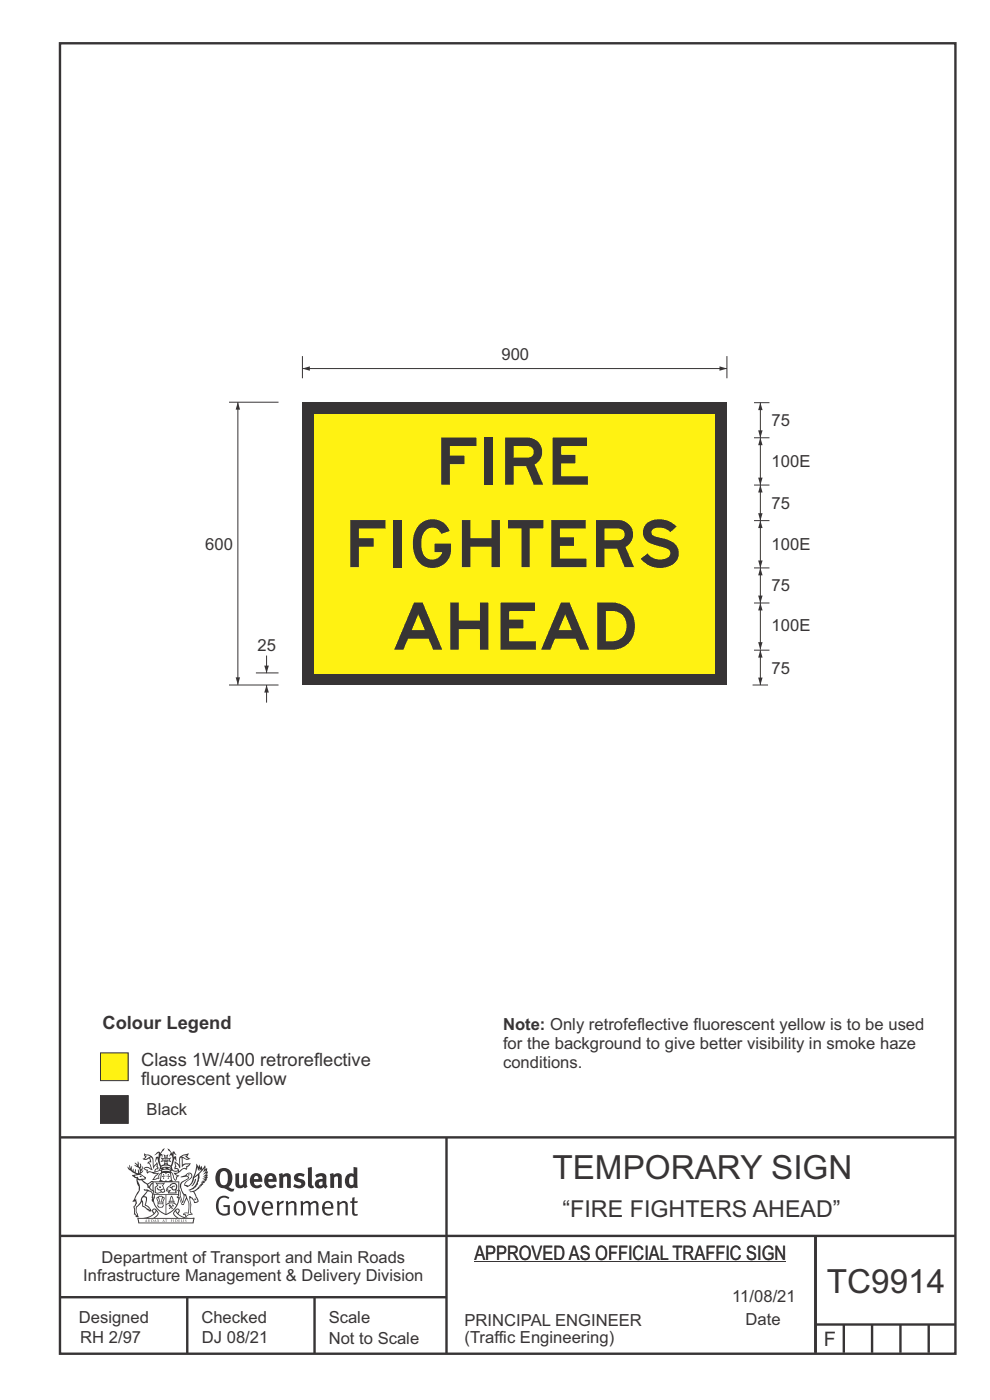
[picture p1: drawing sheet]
<svg xmlns="http://www.w3.org/2000/svg" width="210mm" height="297mm" viewBox="0 0 210 297" stroke-linecap="round" stroke-linejoin="round" font-family="sans-serif">
<g fill="none" stroke="#373435" stroke-width=".51">
<path d="M12.7 9.2h190v278h-190zM12.7 241.3h190M94.7 241.4v45.8M12.7 275.2h82M12.7 262.2h190.1M39.7 275.2v12M66.7 275.2v12M173 262.1v24.9M173 281h29.7M179 281v6M185 281v6M191 281v6"/>
<path d="M197 281v6"/>
</g>
<path d="M100.6 267.7h66.2" fill="none" stroke="#373435" stroke-width=".21"/>
<path d="M21.3 223.4h5.9v5.8h-5.9z" fill-rule="evenodd" fill="#fff212" stroke="#373435" stroke-width=".21"/>
<path d="M21.3 232.4h5.9v5.9h-5.9z" fill-rule="evenodd" fill="#373435" stroke="#373435" stroke-width=".21"/>
<path d="M64.2 78.2h90" fill="none" stroke="#373435" stroke-width=".21"/>
<g fill="#373435">
<path d="M64.1 78.2l1.6-.5v1z"/>
<path d="M152.6 77.7l1.6 .5-1.6 .5z"/>
</g>
<path d="M64.2 75.5v4.7M154.2 75.5v4.7M159.9 92.9h3.3M159.9 85.4h3.3M159.9 110.4h3.3M159.9 102.9h3.3M159.9 137.9h3.3M159.9 127.9h3.3M159.9 120.5h3.3M161.3 137.9v7.4M159.6 145.3h3.3" fill="none" stroke="#373435" stroke-width=".21"/>
<g fill="#373435">
<path d="M161.3 137.9l.5 1.6h-1z"/>
<path d="M160.8 143.7h1l-.5 1.6z"/>
</g>
<path d="M161.3 102.9v7.5" fill="none" stroke="#373435" stroke-width=".21"/>
<g fill="#373435">
<path d="M161.3 102.9l.5 1.6h-1z"/>
<path d="M160.8 108.9h1l-.5 1.6z"/>
</g>
<path d="M161.3 92.9v10" fill="none" stroke="#373435" stroke-width=".21"/>
<g fill="#373435">
<path d="M161.3 92.8l.5 1.6h-1z"/>
<path d="M160.8 101.3h1l-.5 1.6z"/>
</g>
<path d="M161.3 85.4v7.5" fill="none" stroke="#373435" stroke-width=".21"/>
<g fill="#373435">
<path d="M161.3 85.4l.5 1.6h-1z"/>
<path d="M160.8 91.3h1l-.5 1.6z"/>
</g>
<path d="M161.3 127.9v9.9" fill="none" stroke="#373435" stroke-width=".21"/>
<g fill="#373435">
<path d="M161.3 127.9l.5 1.6h-1z"/>
<path d="M160.8 136.2h1l-.5 1.6z"/>
</g>
<path d="M161.3 110.4v10.1" fill="none" stroke="#373435" stroke-width=".21"/>
<g fill="#373435">
<path d="M161.3 110.4l.5 1.6h-1z"/>
<path d="M160.8 118.9h1l-.5 1.6z"/>
</g>
<path d="M161.3 120.5v7.4" fill="none" stroke="#373435" stroke-width=".21"/>
<g fill="#373435">
<path d="M161.3 120.5l.5 1.6h-1z"/>
<path d="M160.8 126.3h1l-.5 1.6z"/>
<path d="M64.2 85.4h90v59.9h-90z" fill-rule="evenodd"/>
</g>
<path d="M66.6 87.8h85.1v55h-85.1z" fill-rule="evenodd" fill="#fff212"/>
<path d="M50.5 85.3v60" fill="none" stroke="#373435" stroke-width=".21"/>
<g fill="#373435">
<path d="M50 143.7h.9l-.4 1.6z"/>
<path d="M50.5 85.3l.4 1.6h-.9z"/>
</g>
<path d="M48.6 85.3h10.5M56.5 139.1v3.7M48.6 145.3h10.5M54.3 142.8h4.8" fill="none" stroke="#373435" stroke-width=".21"/>
<path d="M56.1 141.2h.9l-.5 1.6z" fill="#373435"/>
<path d="M56.5 145.3v3.8" fill="none" stroke="#373435" stroke-width=".21"/>
<path d="M56.5 145.3l.5 1.6h-.9z" fill="#373435"/>
<path d="M100.6 267.7h66.2" fill="none" stroke="#373435" stroke-width=".21"/>
<g fill="#373435">
<path d="M47 248.6a2.55 2.55 0 0 0 0 2.7l.3 .1a.81 .81 0 0 0 1-.9v-.6a1.04 1.04 0 0 0-1.1-1.4zM46.3 248.2a1.82 1.82 0 0 1 2.1-.2 1.82 1.82 0 0 1 .9 1.9 2.29 2.29 0 0 1-.8 1.9l.7 .4h.5l-.2 .5a2.87 2.87 0 0 1-2-.6 2.12 2.12 0 0 1-1.7-3.1z" fill-rule="evenodd"/>
<path d="M49.9 249l.8-.1v1.9a.46 .46 0 0 0 .3 .7 .46 .46 0 0 0 .6-.3v-2.2l.7-.1v2.3l.2 .6-.5 .3-.3-.3a1.02 1.02 0 0 1-1.2 .3 1.02 1.02 0 0 1-.6-1.1z" fill-rule="evenodd"/>
<path d="M54 249.6l-.1 .5h.9a.49 .49 0 0 0-.2-.5 .49 .49 0 0 0-.6 0zM53.4 249.3a1.34 1.34 0 0 1 1.6-.3 1.34 1.34 0 0 1 .6 1.5v.2h-1.7a.77 .77 0 0 0 .5 .8 .77 .77 0 0 0 .9-.3l.3 .5a1.59 1.59 0 0 1-2 .1 1.59 1.59 0 0 1-.5-2z" fill-rule="evenodd"/>
<path d="M57 249.6l-.1 .5h1a.49 .49 0 0 0-.2-.5 .49 .49 0 0 0-.7 0zM56.4 249.3a1.34 1.34 0 0 1 1.6-.3 1.34 1.34 0 0 1 .7 1.5v.2h-1.8a.77 .77 0 0 0 .5 .8 .77 .77 0 0 0 .9-.3l.4 .5a1.59 1.59 0 0 1-2.1 .1 1.59 1.59 0 0 1-.5-2z" fill-rule="evenodd"/>
<path d="M59.2 249.1l.7-.2 .1 .3a.95 .95 0 0 1 1-.3 .95 .95 0 0 1 .7 .9v2.2h-.8v-2.3a.46 .46 0 0 0-.8 .1v2.2h-.8z" fill-rule="evenodd"/>
<path d="M62.6 249.2a1.75 1.75 0 0 1 2-.1l-.2 .6-.6-.2a.43 .43 0 0 0-.6 .3l.4 .3a1.04 1.04 0 0 1 1.2 1.1 1.04 1.04 0 0 1-1.4 .9l-1.2-.3 .3-.6 1 .3 .4-.3a.88 .88 0 0 0-1-.6l-.4-.2-.1-.3z" fill-rule="evenodd"/>
<path d="M65.3 247.7l.8-.1 .1 3.7 .3 .2 .1 .5a.88 .88 0 0 1-1-.1 .88 .88 0 0 1-.3-.9z" fill-rule="evenodd"/>
<path d="M67.8 250.8a.43 .43 0 0 0-.1 .6 .43 .43 0 0 0 .7-.1v-.6zM66.8 249.3a1.7 1.7 0 0 1 2.4 .1v1.9l.3 .4-.4 .5-.5-.4a1.03 1.03 0 0 1-1.7-.1 1.03 1.03 0 0 1 .8-1.6h.7v-.4a.8 .8 0 0 0-1.2 .2z" fill-rule="evenodd"/>
<path d="M70 249.1l.7-.2 .1 .3a.95 .95 0 0 1 1-.3 .95 .95 0 0 1 .7 .9v2.2h-.8v-2.3a.46 .46 0 0 0-.8 .1v2.2h-.8z" fill-rule="evenodd"/>
<path d="M74.3 249.6a1.48 1.48 0 0 0 0 1.8h.5l.2-.2v-1.5l-.3-.1zM75 247.6l.8 .1 .1 4.3h-.7l-.1-.2a1.26 1.26 0 0 1-1.4 .1 1.26 1.26 0 0 1-.5-1.4 1.29 1.29 0 0 1 .4-1.3 1.29 1.29 0 0 1 1.4-.1z" fill-rule="evenodd"/>
<path d="M46.4 254a1.72 1.72 0 0 1 2.3 .1l-.3 .3a1.24 1.24 0 0 0-1.4-.2 1.24 1.24 0 0 0-.6 1.3 1.49 1.49 0 0 0 1.2 2l.7-.2v-1.2h-.8l-.1-.4h1.3v1.9a1.93 1.93 0 0 1-2.2-.1 1.93 1.93 0 0 1-.7-2.2l.2-.7z" fill-rule="evenodd"/>
<path d="M50.4 255.3a1.65 1.65 0 0 0 .2 2.2 .99 .99 0 0 0 1-1.5 .78 .78 0 0 0-.4-.7 .78 .78 0 0 0-.8 0zM50 255a1.33 1.33 0 0 1 1.6 0 1.33 1.33 0 0 1 .5 1.4 1.31 1.31 0 0 1-1.3 1.5 1.31 1.31 0 0 1-1.2-1.6v-.5z" fill-rule="evenodd"/>
<path d="M52.5 254.9l.4-.1 .9 2.5 .8-2.5h.5l-1.1 3.1h-.5z" fill-rule="evenodd"/>
<path d="M56.3 255.4l-.2 .7h1.3a.7 .7 0 0 0-.3-.9 .7 .7 0 0 0-.8 .2zM55.9 255.2a1.22 1.22 0 0 1 1.5-.3 1.22 1.22 0 0 1 .5 1.5h-1.8a.93 .93 0 0 0 .5 1 .93 .93 0 0 0 1.1-.2l.2 .3a1.43 1.43 0 0 1-1.8 .2 1.43 1.43 0 0 1-.6-1.7z" fill-rule="evenodd"/>
<path d="M58.7 254.9l.4-.1 .1 .4 .4-.3 .6-.1-.2 .5a.66 .66 0 0 0-.8 .7v1.8h-.4z" fill-rule="evenodd"/>
<path d="M60.6 254.9l.4-.1 .1 .4a.94 .94 0 0 1 1-.4 .94 .94 0 0 1 .8 .8v2.2h-.5l-.1-2.5a.81 .81 0 0 0-1.2 .3v2.2h-.4z" fill-rule="evenodd"/>
<path d="M63.7 254.9l.5-.1 .1 .4 .4-.3a.78 .78 0 0 1 1.1 .4 .9 .9 0 0 1 1-.5 .9 .9 0 0 1 .8 .8v2.2h-.5l-.1-2.4a.67 .67 0 0 0-1.1 .2v2.2h-.5v-2.3l-.4-.3-.7 .4v2.2h-.5z" fill-rule="evenodd"/>
<path d="M69 255.4l-.1 .7h1.3a.7 .7 0 0 0-.3-.9 .7 .7 0 0 0-.9 .2zM68.7 255.2a1.22 1.22 0 0 1 1.5-.3 1.22 1.22 0 0 1 .5 1.5h-1.8a.93 .93 0 0 0 .4 1 .93 .93 0 0 0 1.2-.2l.1 .3a1.44 1.44 0 0 1-1.7 .2 1.44 1.44 0 0 1-.6-1.7z" fill-rule="evenodd"/>
<path d="M71.4 254.9l.5-.1 .1 .4a.94 .94 0 0 1 1-.4 .94 .94 0 0 1 .8 .8v2.2h-.5l-.1-2.5a.81 .81 0 0 0-1.2 .3v2.2h-.4z" fill-rule="evenodd"/>
<path d="M74.7 254.1l.5-.1v.8h.7l-.1 .4h-.6v2.2l.1 .1h.5l.1 .3a.75 .75 0 0 1-1.2-.6v-2h-.4v-.4h.4z" fill-rule="evenodd"/>
<path d="M30.8 245.1l1.1 .2-.9 .6h-.4l.6-.6zM31.8 245.6l.2-.1a2.44 2.44 0 0 1 .4 2l.1 .5 .7-1-.1 .5 .3 .4a.57 .57 0 0 0-.6 .7l-1-.1-.5 .2 .2-.6-.8-.2 .7-.1 .9 .4h.1l-.6-1.3-.2-.2 .5-.1zM30.7 244.6l-.1 .5 .2 .3-.6 .4a1.04 1.04 0 0 0 1.4-.1l.2 .7-.3 .1-.2 .4a.94 .94 0 0 1 .8 1l-.2-.1a1.16 1.16 0 0 0-1.5 0l.3 .3 .4 .2 .1 .5 .2 .2 .1-.2a.94 .94 0 0 1 1.1 .2h.8l-1.2 1.3a1.13 1.13 0 0 0 1.2-.3h.4l-.1-.5 .5-.7a.83 .83 0 0 0-.6 1.1l-.3-.1-.7 .4 1.1-1.4-.5 .1-.5-.1 1.3-.5-.1-.1-.9 .3v-.3l.2-.1h.3l.1-.3-.2-.4v-.6l-.1-.3-.7 1v-.8a1.42 1.42 0 0 0-1.6-1.8z" fill-rule="evenodd"/>
<path d="M38.5 245.4l.5-.3 .7-.1-.6 .4 .8 .4-.3 .1zM38.3 245.6h.2l.1 2a1.69 1.69 0 0 1 1.6-.7l-.8 .6 .1 .4a1.1 1.1 0 0 0-1.5 .6l-.1-.4-.2-.3h-.5l.3-.4-.3-.7a1.42 1.42 0 0 1 .8 1.1l.2-.1zM37.1 246.3l.1 1.1-.2 .2 .1 .5 .5-.1 .1 .2a.96 .96 0 0 1-1.1-.1l-.1 .2a1.06 1.06 0 0 0 1.3 .1v.2a.72 .72 0 0 1-1 .2l.3 .4 .6 .3-.4 .1-.1 .7-.2-.4-.4-1-.4-.4 .4 .8a1.54 1.54 0 0 0 .7 1.2l.2-.2a.58 .58 0 0 1 .4-.8l.2-.2h-.3l-.5-.3 .9-.5a.93 .93 0 0 1 1.2-.5v.2l.2-.1 .1-.5a.99 .99 0 0 0 .7-.9l-1.3 .2-.3 .2-.1-1.5 .9 .5 .9-.4h-.4l-.5-.4 .4-.7-.6 .3a1.46 1.46 0 0 0-1.4 2v.4l-.2-.4z" fill-rule="evenodd"/>
<path d="M35.6 249.1l.2 .1-.1 .3 .4 .1h-.4v.5l-.1-.5-.3-.1h.3z" fill-rule="evenodd"/>
<path d="M34.6 249.1l.2 .1v.3h.3l-.3 .1-.1 .5v-.5h-.4l.4-.1z" fill-rule="evenodd"/>
<path d="M34.3 248.9a.57 .57 0 0 1 .9 .2 .57 .57 0 0 1 .9-.2l.2 1.4-.2 .1a.57 .57 0 0 1-.9-.1 .69 .69 0 0 1-1.1 0zM34.2 248.2l-.3 2.1-.2 .4h3l-.2-.4-.3-2.1h-.2v.3l-.8-.1-.8 .1v-.3z" fill-rule="evenodd"/>
<path d="M34.2 252.6a.3 .3 0 0 0 .6 0 .3 .3 0 0 0-.6 0zM33.3 251.1l.3 .3-.3 .4a.79 .79 0 0 0 0 1.2l.8-.2-.1-.3a.55 .55 0 0 1-.7-.5l.1-.1 .2 .3 .3 .2 .8-.2-.4-.8 .4-.3-.7 .1zM33 250.9l1.1 .2 .9-.3-.4 .7 .4 1.1a.56 .56 0 0 1-.8 .4h-.2a.73 .73 0 0 1-.9 .1 .73 .73 0 0 1-.3-.9v-.4l.6-.4z" fill-rule="evenodd"/>
<path d="M35.6 252l.7-.5a.58 .58 0 0 1 1-.1 .58 .58 0 0 1-.4 .9l-.3-.3a.43 .43 0 0 1 .6-.3v-.1a.57 .57 0 0 0-.8 .2l-.2-.1-.3 .2 .4 .1a.55 .55 0 0 0 .9 .5v.5h-1.3l.3-.4-.1-.2-.6 .2 .2-.3-.2-.1zM35.4 251.9l-.1 .3a.39 .39 0 0 0 .2 .6l.3-.1-.2 .5h1.9l-.1-.8a.86 .86 0 0 0-.1-1.3 .86 .86 0 0 0-1.3 .4z" fill-rule="evenodd"/>
<path d="M36 254.9h.8v.2h-.8zM36.4 253.9l.2 .8h-.4zM36.4 253.6l-.3 .5-.1 .6h-.2v.5l-.7 .4 .2 .1a1.48 1.48 0 0 1 2.1 .1l.2-.1-.6-.5v-.5h-.2l-.1-.6z" fill-rule="evenodd"/>
<path d="M35.8 255.5l.4 .1 .1 .4 .3-.3-.2-.2a.38 .38 0 0 1 .5 .5l-.2-.2-.3 .3 .3 .2-.3 .3-.1-.4-.4 .3-.1-.1 .4-.3-.1-.2-.2 .1z" fill-rule="evenodd"/>
<path d="M34.5 254.2l.2-.1v.2l-.2 .7h-.2zM33.6 255.4h.9v.2a.55 .55 0 0 1-.8 .4v-.2h-.2zM33.4 254.1l.2 .1 .2 .8h-.2zM33.6 255.1h.8l.1 .2h-.8zM33.8 253.9h.5l-.2 1h-.1zM33.3 253.9l-.1 .4 .3 1.1a.48 .48 0 0 0-.1 .5 .48 .48 0 0 0 .5 .3h.5a.49 .49 0 0 0 .2-.8l.3-1.1-.1-.4a1.42 1.42 0 0 0-1.5 0z" fill-rule="evenodd"/>
<path d="M33.7 251.7h.4l.1 .3h-.3z" fill-rule="evenodd"/>
<path d="M41.3 250.2l.3-.2-.2 .9-.6 .7h-.2l.5-.6z" fill-rule="evenodd"/>
<path d="M39.7 249.2l.3-.2 .5 .1a.88 .88 0 0 1-.6 1.2 1.22 1.22 0 0 0-.8 1.3l.5 .1a.72 .72 0 0 0 .9-.3l.5-.9 .2-.6 .8-.6v.3a2.85 2.85 0 0 1-2 2.8l.1 .1a2.13 2.13 0 0 0 1.9-1.4v-.3a2.01 2.01 0 0 0 .3-1.8l1.1-1.2-.4 .9 .7-.5-.7 1 .8-.4-.8 .9 .7-.2-.9 .5 .8-.1-.8 .5h.7l-.8 .2 .3 .2-.4 .1 .2 .3h-.4l.2 .2h-.4l.1 .3h-.1a2.16 2.16 0 0 1-2 1l.1 .2h.4a.76 .76 0 0 1 .7 .7l.5 1.2-.6 .2a1.45 1.45 0 0 0-1.1-1.3l.2 1.8-.1 1.9 .4 .2a1.07 1.07 0 0 0-1.2 .4v-.3l-.5-.1a.87 .87 0 0 1 1.1-.1v-.8a4.4 4.4 0 0 0-.6-3l-.1-.4h-.2a2.16 2.16 0 0 1-.7-2.1l.3-.4 1.2-.8a.55 .55 0 0 0-.4-.7zM37.8 252.6a.76 .76 0 0 1 .3 1l.6 1.6 .4-1.6 .2 .1a.61 .61 0 0 1-.1 .9l-.3 .8-.2 .1-.7-1.7-.3 .2a1.18 1.18 0 0 0 .1-1.4zM41.8 247.6l.2 .8 .3-.5v.6l.4-.5a1.9 1.9 0 0 1-1.2 1.4l-.3 .3zM38.2 249.7l1.4-.1 .2 .1v.3l-.5 .3a1.26 1.26 0 0 0-.9 1.9l.2 .7a1.84 1.84 0 0 1 .1 2l-.4-1.3a.96 .96 0 0 0-.4-1.2l-.4 .2a.78 .78 0 0 1 0 1.3l.1 .2h.4l.4 1.1a.38 .38 0 0 0 .2 .4 .38 .38 0 0 0 .4 0l.6-1.3a2.94 2.94 0 0 1 .4 2.5l-.1 .5h-.8l-.3 .3v.2h.4l.1 .3 .2 .1a1.02 1.02 0 0 1 1.3-.4v-.4l-.3-.2 .1-1.7-.3-1.4 .1 .1a1.14 1.14 0 0 1 .8 .9 .63 .63 0 0 0 .8-.1 .63 .63 0 0 0-.2-.9l-.6-1.3 .9-.6 .2-.3h.3l-.1-.3h.4l-.1-.2 .3-.1-.1-.3 .5-.1-.2-.2 .6-.4v-.1h-.2l.4-.6-.3 .1 .3-.5-.4 .1 .4-.5v-.3l-.3 .1 .2-.6-.1-.2-.4 .3v-.9l-.6 .9-.2-.8-.2 .5-.3-.8-.1 .6-.5-.8-.1 1.4-.6 1.9a1.81 1.81 0 0 1-1 1.4l-.6-.1a1.75 1.75 0 0 1 1.1-1.3 .75 .75 0 0 0 .1-1.3 .75 .75 0 0 0-1.2 .5z" fill-rule="evenodd"/>
<path d="M41.2 254.3h.3l.2 .2h-.4z" fill-rule="evenodd"/>
<path d="M29.4 258.6h11.6l-.1 .7h-11.4zM31.3 258.4l.5-.2a2.48 2.48 0 0 0 1.4-1.3l.3 .6-.5 .6-.5 .3zM32.5 256.7l.3-.1 .2 .1-.3 .6zM37.2 256.9a2.65 2.65 0 0 0 1.8 1.5h-1.1l-.5-.3-.5-.6zM37.4 256.7l.2-.1 .3 .1-.3 .6zM29.2 258.3l.1 1.2h11.8l.2-1.1-.2-.1a4.1 4.1 0 0 1-3.3-.8l.3-.4-.1-.6a1.06 1.06 0 0 0-1.3 .9l.2 .5 .6 .5h-4.7l.3-.2a.84 .84 0 0 0 .6-.7 .84 .84 0 0 0-.5-.8l-.3-.3-.5 .1-.1 .6 .3 .4a4.2 4.2 0 0 1-3.4 .8z" fill-rule="evenodd"/>
<path d="M31 258.8l.1 .3h-.2zM31 258.7l-.3 .5 .4-.1 .2 .1z" fill-rule="evenodd"/>
<path d="M31.3 258.7h.3v.5a.25 .25 0 0 0 .2-.2 .25 .25 0 0 0-.1-.3h.1a.29 .29 0 0 1 0 .4 .29 .29 0 0 1-.4 0 .29 .29 0 0 1 0-.4z" fill-rule="evenodd"/>
<path d="M32.2 258.7a.22 .22 0 0 1 .3 .2 .22 .22 0 0 1-.3 .2zM32 258.7l.1 .5a.33 .33 0 0 0 .4 0 .33 .33 0 0 0 0-.5 .33 .33 0 0 0-.5 0z" fill-rule="evenodd"/>
<path d="M32.9 258.8l.1 .3h-.2zM32.9 258.7l-.2 .5 .3-.1 .2 .1z" fill-rule="evenodd"/>
<path d="M33.3 258.7h.2l.1 .2 .2-.2-.2 .2 .2 .3-.3-.2-.1 .2h-.1l.2-.2z" fill-rule="evenodd"/>
<path d="M34.7 258.8l.1 .3h-.2zM34.7 258.7l-.3 .5 .4-.1 .2 .1z" fill-rule="evenodd"/>
<path d="M35 258.7h.5h-.2v.5h-.2l.1-.5z" fill-rule="evenodd"/>
<path d="M36.2 258.7h.3h-.1v.2h.1l-.1 .1v.2h-.2z" fill-rule="evenodd"/>
<path d="M36.7 258.7h.2v.5h-.2z" fill-rule="evenodd"/>
<path d="M37.3 258.7a.22 .22 0 0 1 .3 .2 .22 .22 0 0 1-.3 .2zM37.1 258.7v.5a.33 .33 0 0 0 .5 0 .33 .33 0 0 0 0-.5 .33 .33 0 0 0-.5 0z" fill-rule="evenodd"/>
<path d="M37.8 258.7h.4h-.2v.2h.1l-.1 .1v.2h.2h-.4z" fill-rule="evenodd"/>
<path d="M38.4 258.7h.2l-.1 .4 .2 .1h-.3z" fill-rule="evenodd"/>
<path d="M38.9 258.7h.2v.5h-.2z" fill-rule="evenodd"/>
<path d="M39.3 258.7h.2l-.1 .1 .2 .3-.2 .1h-.1v-.1h.2z" fill-rule="evenodd"/>
<path d="M34.2 247.6a1.51 1.51 0 0 1 2 .1 2.67 2.67 0 0 0-2.1 0zM35.7 247.8l.4 .1 .1 .3-.4-.2zM34.6 247.8l.5-.1 .1 .2-.4 .1zM34 248l.3 .1-.3 .1zM34.9 247l.3-.2 .3 .2zM34.9 245.8h.2v.4h-.2zM35 245.2l.2 .2 .2-.2-.1 .4h-.2zM35.1 246.4h.2l.1 .4-.2-.1-.2 .1zM35.3 245.8h.2v.4h-.2zM34.4 245.8l.3 .1 .1 .3-.4 .1 .2-.3zM35.7 245.9l.3-.1-.2 .2 .2 .3-.4-.1zM32.7 245.1l1-.5-.1 .9-.2-.1-.3 .1-.3 1.1 .5-1 .3 .9a1.84 1.84 0 0 1 .2 1.7l.4 .2a2.48 2.48 0 0 1 2.2 0l.2-.3-.2-.6 .7-1.8 .4 .7-.2-1.1h-.2l-.2 .2v-.9l.6 .4-.6-.7-.3 .1-.1 .4-.5-.9-.5-.3 .2 .4 .6 .6-.5 .8 .4-.4a2.06 2.06 0 0 1 0 2.3l-.5-.2-.2-.7 .1-.1 .8 .3-.4-.6 .4-.5-.7 .2-.2-.1 .2-.8-.5 .4-.5-.4 .2 .8-.2 .1-.7-.2 .4 .5-.4 .6 .8-.3 .1 .1-.2 .7-.5 .2a2.02 2.02 0 0 1 0-2.3l.3 .6-.1-.7-.3-.1 .8-1.2-.4 .3-.5 .8-.2-.4a.8 .8 0 0 0-.8 .5z" fill-rule="evenodd"/>
<path d="M29.2 250.2l.3 .2a.61 .61 0 0 1 .8 .3l.3 .3a.8 .8 0 0 1 .6 1h.4l.5 .6a1 1 0 0 1 .5 1l-.1 .7v-.4h-.1a.96 .96 0 0 0-.8-1.4l-.2-.1h-.7l-.1-.2-.1 .1 .1 .3h.6l-1.2 1.4-.2 .9-.4 .6a1.33 1.33 0 0 0-.5 1.8l.2 .5a1.26 1.26 0 0 1-.5-1.4l-.1-.4a1.56 1.56 0 0 0 .4-1.7l-.3 .2 .2-.5a3.2 3.2 0 0 0 .7-3zM30.4 254h.4a2.06 2.06 0 0 1-.1 1.7l.7 .4 .4 .5-.6-.2-.8-.6-.1-.9a.51 .51 0 0 1 .1-.9zM28.6 249.4a1.52 1.52 0 0 1 2.1 .6l-1.1 .2-.2-.2-.1-.4-.5 .1zM27.5 247.1v.9l-.3-.4h-.1a3.1 3.1 0 0 0 1.9 1.5l-1 .1 .5 .7h.5l.1 1.1a1.84 1.84 0 0 1-.3 2.5l-.4 .9-.3 .4 .2 .1 .4-.1 .1 .4-.2 .5-.3 .2 .1 1.8 .2-.1 .3 .6h.1l.4-.1-.1-.4a1.3 1.3 0 0 1-.1-1.7l.9-1.1 .1 1.1 .6 .2 .5 .6 .1-.2 .2 .4 .5-.1a1.85 1.85 0 0 0-1.2-1.3l.1-.3a1.39 1.39 0 0 0 0-1.4l-.5-.1 .5-.6a.66 .66 0 0 1 .9-.4 .66 .66 0 0 1 .3 .9l-.1 .4h.2v.1l-.1 .3 .2 .5 .1-.3a2.24 2.24 0 0 0 .1-2.1 .73 .73 0 0 1-.7-.7 .73 .73 0 0 1 .6-.8v-.2a.94 .94 0 0 0-.9 .8 .48 .48 0 0 1-.1-.5 .48 .48 0 0 1 .5-.3l.5-.2a.51 .51 0 0 0-.8 .1l-.5 .3-1-.8 .6-.1 .2-.5-1.2-.6 .5-.5v-.4l-.5 .5 .1-.2a.69 .69 0 0 0 .2-1.1v.5l-.2 .2v-1l-.3-.3 .1 .6-.1 .2-.4-1.2v.7l-.6-.4 .5 .7-.6-.3 .3 .3a1 1 0 0 1 .7 1.5l-.2-.8v.8l-.5-.2v-.7l-.2 .6-.2-.1-.1-.6-.2 .5-.2-.3 .1-.7-.2 .5z" fill-rule="evenodd"/>
<path d="M29.6 249.6l.2-.2 .3 .3z" fill-rule="evenodd"/>
<path d="M32.4 250.6h5.6v2.1l-.2-.1v-1.8h-5.2v2.5h5.2v-.7l.1 .2-.1 1.1v-.4h-2.5v4a4.1 4.1 0 0 0 2.6-3.5l.1-.2a4 4 0 0 1-2.8 4 4.2 4.2 0 0 1-2.8-4.8l.1 1.3 .1-.1a3.8 3.8 0 0 0 2.5 3.3v-4h-2.5l-.2-.8z" fill-rule="evenodd"/>
<circle cx="40" cy="249.2" r=".17"/>
</g>
<g font-size="13.9" fill="#373435">
<text x="92.3" y="102.8">FIRE</text>
<text x="73" y="120.3">FIGHTERS</text>
<text x="83.2" y="137.8">AHEAD</text>
</g>
<g font-size="7.1" fill="#373435">
<text x="117.2" y="250.1">TEMPORARY SIGN</text>
<text x="175.4" y="274.3">TC9914</text>
</g>
<text font-size="4.9" fill="#373435" x="119.3" y="258.3">“FIRE FIGHTERS AHEAD”</text>
<g font-size="4.2" fill="#373435">
<text x="100.6" y="267.2">APPROVED AS OFFICIAL TRAFFIC SIGN</text>
<text x="174.7" y="285.6">F</text>
</g>
<g font-size="3.9" fill="#373435">
<text x="21.7" y="218.2">Colour Legend</text>
<text x="29.9" y="226.1">Class 1W/400 retroreflective</text>
<text x="29.9" y="230.1">fluorescent yellow</text>
</g>
<g font-size="3.5" fill="#373435">
<text x="106.4" y="76.4">900</text>
<text x="163.7" y="90.3">75</text>
<text x="163.7" y="99.1">100E</text>
<text x="163.7" y="107.9">75</text>
<text x="43.5" y="116.6">600</text>
<text x="163.7" y="116.7">100E</text>
<text x="163.7" y="125.4">75</text>
<text x="163.7" y="133.9">100E</text>
<text x="54.6" y="138.2">25</text>
<text x="163.7" y="142.9">75</text>
<text x="106.7" y="218.6">Note: Only retrofeflective fluorescent yellow is to be used</text>
<text x="106.7" y="222.5">for the background to give better visibility in smoke haze</text>
<text x="106.7" y="226.5">conditions.</text>
<text x="31.1" y="236.6">Black</text>
<text x="21.6" y="267.9">Department of Transport and Main Roads</text>
<text x="17.7" y="271.8">Infrastructure Management &amp; Delivery Division</text>
<text x="16.7" y="280.6">Designed</text>
<text x="42.7" y="280.6">Checked</text>
<text x="69.7" y="280.6">Scale</text>
<text x="98.5" y="281.3">PRINCIPAL ENGINEER</text>
<text x="155.3" y="276.2">11/08/21</text>
<text x="158.1" y="281.2">Date</text>
<text x="17" y="284.8">RH 2/97</text>
<text x="42.8" y="284.8">DJ 08/21</text>
<text x="69.7" y="285.2">Not to Scale</text>
<text x="98.5" y="284.8">(Traffic Engineering)</text>
</g>
</svg>
